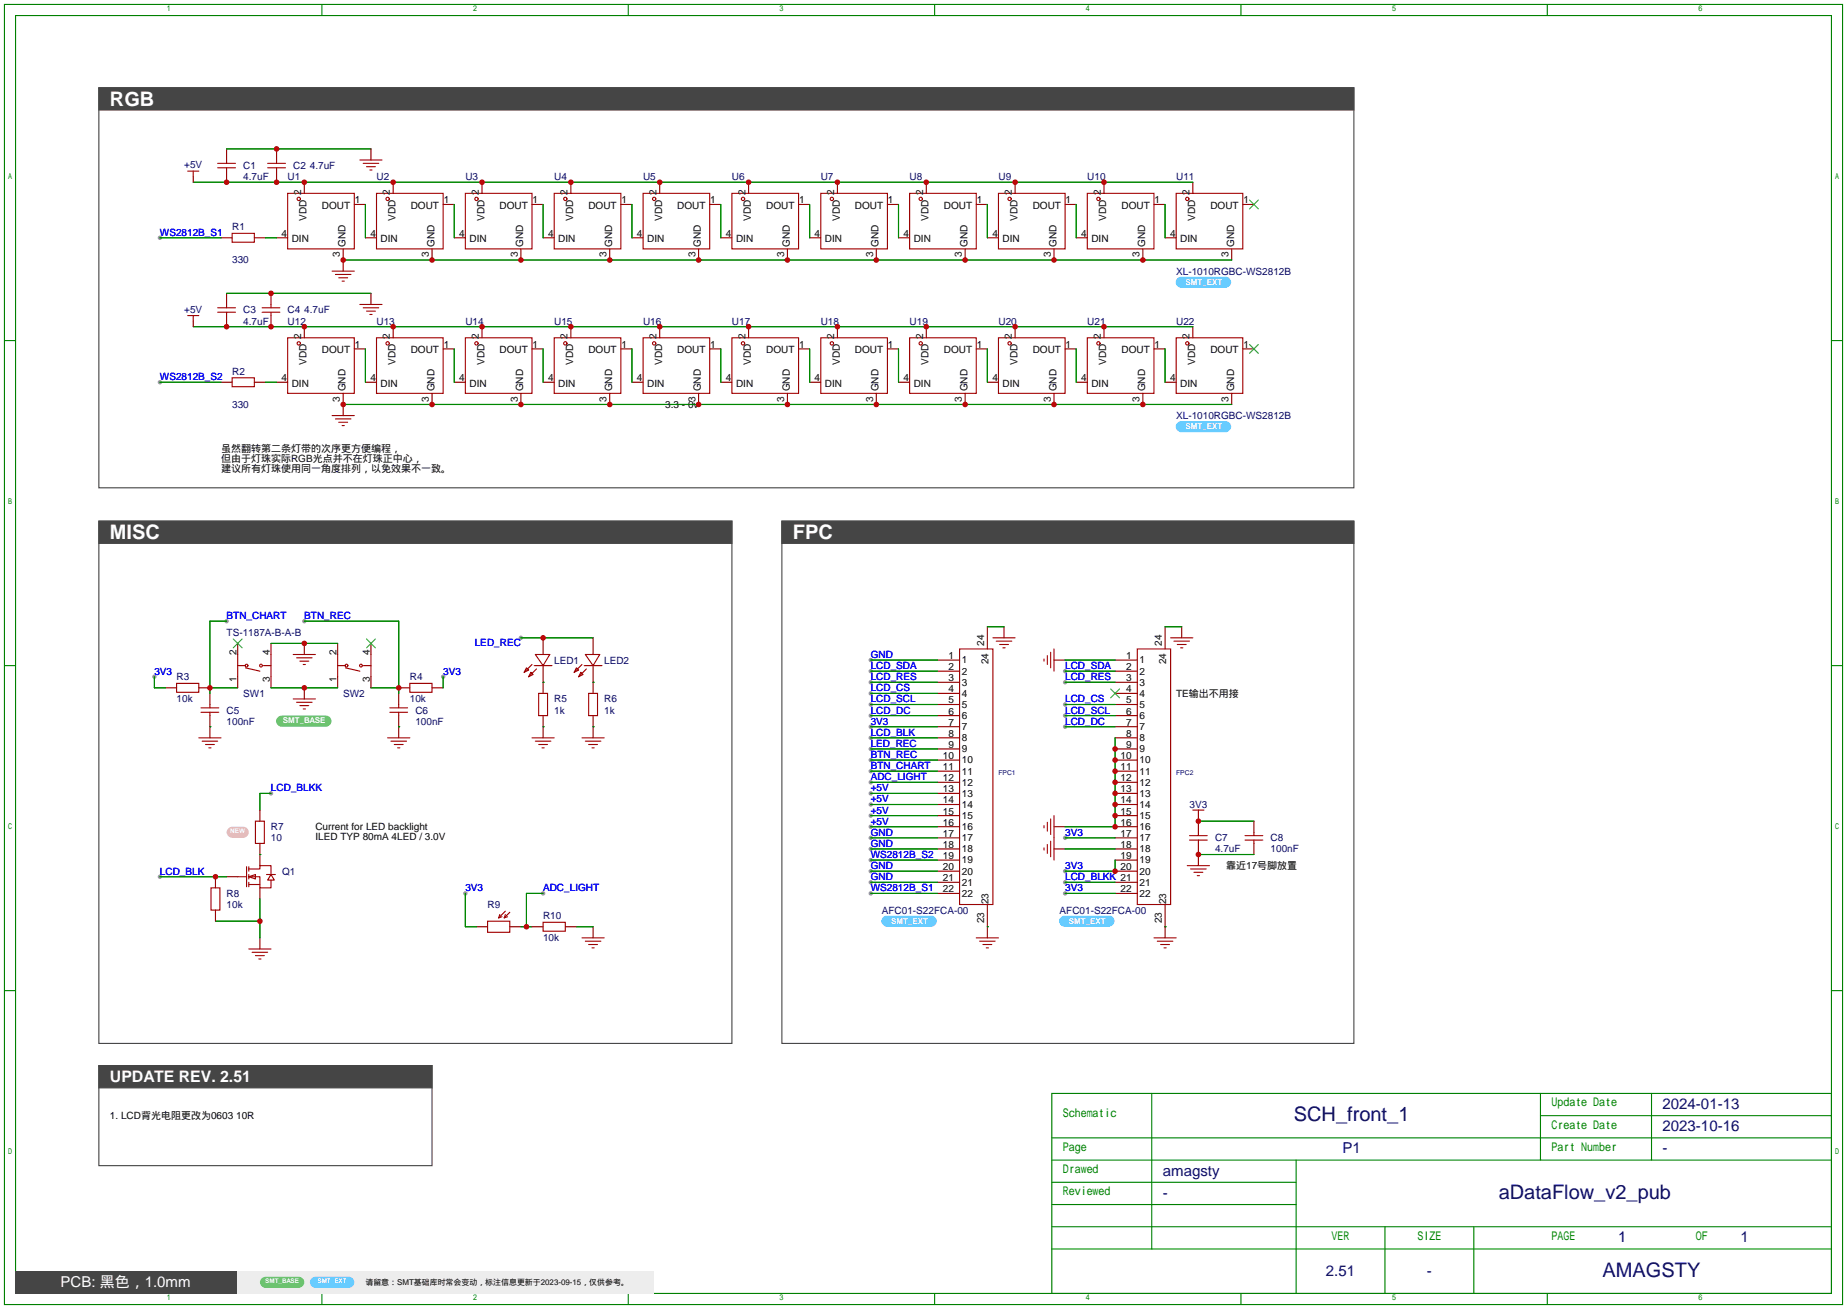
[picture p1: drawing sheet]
<svg xmlns="http://www.w3.org/2000/svg" width="422mm" height="299mm" viewBox="0 0 422 299" stroke-linecap="round" stroke-linejoin="round" font-family="sans-serif">
<g fill="#999">
<circle cx="35.3" cy="154.7" r=".51"/>
<circle cx="51.8" cy="142" r=".51"/>
<circle cx="124.2" cy="204.2" r=".51"/>
<circle cx="106.4" cy="204.2" r=".51"/>
<circle cx="62" cy="181.4" r=".51"/>
<circle cx="36.6" cy="200.4" r=".51"/>
<circle cx="119.1" cy="145.8" r=".51"/>
<circle cx="243.6" cy="153.4" r=".51"/>
<circle cx="243.6" cy="156" r=".51"/>
<circle cx="243.6" cy="161" r=".51"/>
<circle cx="243.6" cy="163.6" r=".51"/>
<circle cx="243.6" cy="166.1" r=".51"/>
<circle cx="243.6" cy="204.2" r=".51"/>
<circle cx="243.6" cy="201.7" r=".51"/>
<circle cx="243.6" cy="199.1" r=".51"/>
<circle cx="243.6" cy="191.5" r=".51"/>
<circle cx="101.3" cy="154.7" r=".51"/>
<circle cx="69.6" cy="142" r=".51"/>
<circle cx="199.1" cy="150.9" r=".51"/>
<circle cx="199.1" cy="156" r=".51"/>
<circle cx="199.1" cy="158.5" r=".51"/>
<circle cx="199.1" cy="161" r=".51"/>
<circle cx="199.1" cy="163.6" r=".51"/>
<circle cx="199.1" cy="166.1" r=".51"/>
<circle cx="199.1" cy="168.7" r=".51"/>
<circle cx="199.1" cy="171.2" r=".51"/>
<circle cx="199.1" cy="173.7" r=".51"/>
<circle cx="199.1" cy="176.3" r=".51"/>
<circle cx="199.1" cy="178.8" r=".51"/>
<circle cx="199.1" cy="181.4" r=".51"/>
<circle cx="199.1" cy="183.9" r=".51"/>
<circle cx="199.1" cy="186.4" r=".51"/>
<circle cx="199.1" cy="189" r=".51"/>
<circle cx="199.1" cy="191.5" r=".51"/>
<circle cx="199.1" cy="194.1" r=".51"/>
<circle cx="199.1" cy="196.6" r=".51"/>
<circle cx="199.1" cy="199.1" r=".51"/>
<circle cx="199.1" cy="201.7" r=".51"/>
<circle cx="199.1" cy="204.2" r=".51"/>
<circle cx="199.1" cy="153.4" r=".51"/>
<circle cx="36.6" cy="54.4" r=".51"/>
<circle cx="36.6" cy="87.4" r=".51"/>
</g>
<g fill="none" stroke="#008000" stroke-width=".25">
<path d="M1 1h420.4v297.2h-420.4zM3.6 3.6h415.2v292.1h-415.2zM73.6 1v2.6M143.7 1v2.6M213.7 1v2.6M283.8 1v2.6M353.9 1v2.6M1 77.9h2.6M418.8 77.9h2.6M1 152.1h2.6M418.8 152.1h2.6M1 226.4h2.6"/>
<path d="M418.8 226.4h2.6M240.5 249.9h178.3v45.8h-178.3zM263.4 249.9v35.6M352.3 249.9v15.3M352.3 255h66.5M377.7 249.9v15.3M240.5 270.3h55.9M240.5 265.2h178.3M240.5 275.3h55.9M240.5 260.1h178.3M296.4 265.2v30.5M73.6 295.7v2.5"/>
<path d="M143.7 295.7v2.5M213.7 295.7v2.5M240.5 285.5h178.3M240.5 280.4h178.3M283.8 295.7v2.5M316.7 280.4v15.3M337.1 280.4v15.3M353.9 295.7v2.5"/>
</g>
<g fill="none" stroke="#a10000" stroke-width=".25">
<path d="M42.9 39.1h2.6M44.2 39.1v1.3M49.8 38.4h4M49.8 37.3h4M51.8 36.6v.7M51.8 38.4v.7M61.2 38.4h4.1M61.2 37.3h4.1M63.2 36.6v.7M63.2 38.4v.7M82.3 36.6h5.1M83.1 37.3h3.5"/>
<path d="M83.8 38.1h2.1M84.6 38.9h.5M65.8 44.2h15.2v12.7h-15.2zM86.1 44.2h15.2v12.7h-15.2zM106.4 44.2h15.3v12.7h-15.3zM126.7 44.2h15.3v12.7h-15.3zM147.1 44.2h15.2v12.7h-15.2zM167.4 44.2h15.2v12.7h-15.2zM187.7 44.2h15.2v12.7h-15.2zM208 44.2h15.3v12.7h-15.3zM228.3 44.2h15.3v12.7h-15.3zM248.7 44.2h15.2v12.7h-15.2z"/>
<path d="M269 44.2h15.2v12.7h-15.2zM42.9 72.1h2.6M44.2 72.1v1.3M49.8 71.4h4M49.8 70.4h4M51.8 69.6v.8M51.8 71.4v.7M59.9 71.4h4.1M59.9 70.4h4.1M62 69.6v.8M62 71.4v.7M65.8 77.2h15.2v12.7h-15.2z"/>
<path d="M75.9 62h5.1M76.7 62.7h3.6M77.5 63.5h2M78.2 64.3h.5M82.3 69.6h5.1M83.1 70.4h3.5M83.8 71.1h2.1M84.6 71.9h.5M86.1 77.2h15.2v12.7h-15.2zM106.4 77.2h15.3v12.7h-15.3zM126.7 77.2h15.3v12.7h-15.3zM147.1 77.2h15.2v12.7h-15.2z"/>
<path d="M167.4 77.2h15.2v12.7h-15.2zM187.7 77.2h15.2v12.7h-15.2zM208 77.2h15.3v12.7h-15.3zM228.3 77.2h15.3v12.7h-15.3zM248.7 77.2h15.2v12.7h-15.2zM269 77.2h15.2v12.7h-15.2zM75.9 95h5.1M76.7 95.8h3.6M77.5 96.5h2M78.2 97.3h.5M40.4 156.2h5.1v2h-5.1zM54.4 149.6v5.1"/>
<path d="M54.4 152.1h1.7M56.1 152.7l3.3 .7M60.2 152.1h1.8M62 149.6v5.1M67.1 149.6h5M67.1 159.8h5M67.8 150.4h3.6M68.6 151.1h2M69.3 151.9h.5M77.2 152.1h1.8M77.2 149.6v5.1M79 152.7l3.3 .7"/>
<path d="M83.1 152.1h1.7M84.8 149.6v5.1M93.7 156.2h5.1v2h-5.1zM219.5 148.3h7.6v58.5h-7.6zM227.1 145.8h5.1M227.8 146.6h3.6M228.6 147.3h2M229.4 148.1h.5M238.8 150.6v.5M239.5 149.9v2M240.3 149.1v3.6M241 148.3v5.1"/>
<path d="M260.1 148.3h7.6v58.5h-7.6zM267.7 145.8h5.1M268.5 146.6h3.5M269.2 147.3h2.1M270 148.1h.5M45.5 168.7h5M46 161.8h4M46 162.8h4M46.2 169.4h3.6M47 170.2h2M47.8 170.9h.5M48 161v.8"/>
<path d="M48 162.8v.8M67.8 160.5h3.6M68.6 161.3h2M69.3 162.1h.5M88.6 168.7h5.1M89.2 161.8h4M89.2 162.8h4M89.4 169.4h3.6M90.2 170.2h2M90.9 170.9h.5M91.2 161v.8M91.2 162.8v.8"/>
<path d="M121.7 168.7h5M122.4 169.4h3.6M123.2 170.2h2M124 170.9h.5M133.1 168.7h5.1M133.9 169.4h3.5M134.6 170.2h2.1M135.4 170.9h.5M56.4 198.1v4.6M56.9 198.6h2.5v-.7h2.6v2M56.9 198.1v1M56.9 199.9v1"/>
<path d="M61 199.9h2M62 199.9l.7 1.3h-1.5zM238.8 188.7v.5M238.8 193.8v.5M239.5 188v2M239.5 193v2.1M240.3 187.2v3.6M240.3 192.3v3.5M241 186.4v10.2M271.5 197.9h5.1M272 192h4.1M272 191h4.1"/>
<path d="M272.3 198.6h3.5M272.8 185.2h2.5M273 199.4h2.1M274.1 185.2v1.2M274.1 190.2v.8M274.1 192v.8M284.7 192h4.1M284.7 191h4.1M286.8 190.2v.8M286.8 192v.8M48.3 202.9h2v5.1h-2zM54.4 200.4h2"/>
<path d="M56.9 200.4l1.5-.5v1zM56.9 200.4h2.5v2.5h2.6v-1.7M56.9 202.2h2.5M56.9 201.7v1M56.9 216.9h5.1M57.7 217.7h3.5M58.4 218.4h2.1M59.2 219.2h.5M111.5 210.6h5.1v2.5h-5.1zM114.3 209l-.3 .8M114.8 209.5l-.8 .3M115.6 208.3l-1.6 1.5"/>
<path d="M115.6 209l-.3 .8M116.1 209.5l-.8 .3M116.6 208.5l-1.3 1.3M124.2 210.8h5.1v2.1h-5.1zM133.1 214.4h5.1M133.9 215.1h3.5M134.6 215.9h2.1M135.4 216.7h.5M223.3 214.4h5M224 215.1h3.6M224.8 215.9h2M225.6 216.7h.5"/>
<path d="M263.9 214.4h5.1M264.7 215.1h3.5M265.4 215.9h2.1M266.2 216.7h.5M273.8 200.2h.5"/>
<circle cx="68.3" cy="45.5" r=".38"/>
<circle cx="88.6" cy="45.5" r=".38"/>
<circle cx="109" cy="45.5" r=".38"/>
<circle cx="129.3" cy="45.5" r=".38"/>
<circle cx="149.6" cy="45.5" r=".38"/>
<circle cx="169.9" cy="45.5" r=".38"/>
<circle cx="190.2" cy="45.5" r=".38"/>
<circle cx="210.6" cy="45.5" r=".38"/>
<circle cx="230.9" cy="45.5" r=".38"/>
<circle cx="251.2" cy="45.5" r=".38"/>
<circle cx="271.5" cy="45.5" r=".38"/>
<circle cx="68.3" cy="78.5" r=".38"/>
<circle cx="88.6" cy="78.5" r=".38"/>
<circle cx="109" cy="78.5" r=".38"/>
<circle cx="129.3" cy="78.5" r=".38"/>
<circle cx="149.6" cy="78.5" r=".38"/>
<circle cx="169.9" cy="78.5" r=".38"/>
<circle cx="190.2" cy="78.5" r=".38"/>
<circle cx="210.6" cy="78.5" r=".38"/>
<circle cx="230.9" cy="78.5" r=".38"/>
<circle cx="251.2" cy="78.5" r=".38"/>
<circle cx="271.5" cy="78.5" r=".38"/>
<circle cx="56.4" cy="152.1" r=".32"/>
<circle cx="59.7" cy="152.1" r=".32"/>
<circle cx="79.2" cy="152.1" r=".32"/>
<circle cx="82.5" cy="152.1" r=".32"/>
</g>
<g fill="none" stroke="#870000" stroke-width=".25">
<path d="M51.8 34v2.6M51.8 39.1v2.6M63.2 34v2.6M63.2 39.1v2.6M84.8 34v2.6M44.2 40.4v1.3M63.2 54.4h2.6M69.6 41.7v2.5M78.5 56.9v5.1M81 46.7h2.6M83.6 54.4h2.5M89.9 41.7v2.5"/>
<path d="M98.8 56.9v2.5M101.3 46.7h2.6M103.9 54.4h2.5M110.2 41.7v2.5M119.1 56.9v2.5M121.7 46.7h2.5M124.2 54.4h2.5M130.6 41.7v2.5M139.4 56.9v2.5M142 46.7h2.5M144.5 54.4h2.6M150.9 41.7v2.5"/>
<path d="M159.8 56.9v2.5M162.3 46.7h2.5M164.8 54.4h2.6M171.2 41.7v2.5M180.1 56.9v2.5M182.6 46.7h2.6M185.2 54.4h2.5M191.5 41.7v2.5M200.4 56.9v2.5M202.9 46.7h2.6M205.5 54.4h2.5M211.8 41.7v2.5"/>
<path d="M220.7 56.9v2.5M223.3 46.7h2.5M225.8 54.4h2.5M232.2 41.7v2.5M241 56.9v2.5M243.6 46.7h2.5M246.1 54.4h2.6M252.5 41.7v2.5M261.4 56.9v2.5M263.9 46.7h2.5M266.4 54.4h2.6M272.8 41.7v2.5"/>
<path d="M281.7 56.9v2.5M284.2 46.7h2.6M44.2 73.4v1.3M51.8 67.1v2.5M51.8 72.1v2.6M62 67.1v2.5M62 72.1v2.6M69.6 74.7v2.5M81 79.8h2.6M84.8 67.1v2.5M89.9 74.7v2.5M101.3 79.8h2.6"/>
<path d="M110.2 74.7v2.5M121.7 79.8h2.5M130.6 74.7v2.5M142 79.8h2.5M150.9 74.7v2.5M162.3 79.8h2.5M171.2 74.7v2.5M182.6 79.8h2.6M191.5 74.7v2.5M202.9 79.8h2.6M211.8 74.7v2.5M223.3 79.8h2.5"/>
<path d="M232.2 74.7v2.5M243.6 79.8h2.5M252.5 74.7v2.5M263.9 79.8h2.5M272.8 74.7v2.5M284.2 79.8h2.6M63.2 87.4h2.6M78.5 89.9v5.1M83.6 87.4h2.5M98.8 89.9v2.6M103.9 87.4h2.5M119.1 89.9v2.6"/>
<path d="M124.2 87.4h2.5M139.4 89.9v2.6M144.5 87.4h2.6M159.8 89.9v2.6M164.8 87.4h2.6M180.1 89.9v2.6M185.2 87.4h2.5M200.4 89.9v2.6M205.5 87.4h2.5M220.7 89.9v2.6M225.8 87.4h2.5M241 89.9v2.6"/>
<path d="M246.1 87.4h2.6M261.4 89.9v2.6M266.4 87.4h2.6M281.7 89.9v2.6M37.8 157.2h2.6M45.5 157.2h2.5M48 158.5v2.5M54.4 147.1v2.5M54.4 154.7v2.5M62 147.1v2.5M62 154.7v2.5M69.6 147.1v2.5"/>
<path d="M69.6 157.2v2.6M77.2 147.1v2.5M77.2 154.7v2.5M84.8 147.1v2.5M84.8 154.7v2.5M91.2 157.2h2.5M91.2 158.5v2.5M98.8 157.2h2.5M214.4 150.9h5.1M214.4 153.4h5.1M214.4 156h5.1M214.4 158.5h5.1"/>
<path d="M225.8 143.3v5M229.6 143.3v2.5M241 150.9h2.6M255 150.9h5.1M255 153.4h5.1M255 156h5.1M255 158.5h5.1M266.4 143.3v5M270.3 143.3v2.5M48 163.6v5.1M91.2 163.6v5.1M124.2 166.1v2.6"/>
<path d="M135.6 166.1v2.6M214.4 161h5.1M214.4 163.6h5.1M214.4 166.1h5.1M214.4 168.7h5.1M214.4 171.2h5.1M214.4 173.7h5.1M214.4 176.3h5.1M214.4 178.8h5.1M255 161h5.1M255 163.6h5.1M255 166.1h5.1"/>
<path d="M255 168.7h5.1M255 171.2h5.1M255 173.7h5.1M255 176.3h5.1M255 178.8h5.1M59.4 195.3v2.6M214.4 181.4h5.1M214.4 183.9h5.1M214.4 186.4h5.1M214.4 189h5.1M214.4 191.5h5.1M214.4 194.1h5.1"/>
<path d="M214.4 196.6h5.1M214.4 199.1h5.1M241 189h2.6M241 194.1h2.6M255 181.4h5.1M255 183.9h5.1M255 186.4h5.1M255 189h5.1M255 191.5h5.1M255 194.1h5.1M255 196.6h5.1M255 199.1h5.1"/>
<path d="M274.1 186.4v3.8M274.1 192.8v5.1M286.8 187.7v2.5M286.8 192.8v2.5M49.3 200.4v2.5M49.3 208v2.6M51.8 200.4h2.6M59.4 202.9v2.6M59.4 214.4v2.5M109 211.8h2.5M116.6 211.8h2.5M121.7 211.8h2.5"/>
<path d="M129.3 211.8h2.5M135.6 211.8v2.6M214.4 201.7h5.1M214.4 204.2h5.1M225.8 206.8v7.6M255 201.7h5.1M255 204.2h5.1M266.4 206.8v7.6"/>
</g>
<g fill="none" stroke="#008700" stroke-width=".25">
<path d="M51.8 34h33M44.2 41.7h228.6M78.5 59.4h203.2M83.6 46.7v7.7M103.9 46.7v7.7M124.2 46.7v7.7M144.5 46.7v7.7M164.8 46.7v7.7M185.2 46.7v7.7M205.5 46.7v7.7M225.8 46.7v7.7M246.1 46.7v7.7"/>
<path d="M266.4 46.7v7.7M44.2 74.7h228.6M51.8 67.1h33M83.6 79.8v7.6M103.9 79.8v7.6M124.2 79.8v7.6M144.5 79.8v7.6M164.8 79.8v7.6M185.2 79.8v7.6M205.5 79.8v7.6M225.8 79.8v7.6M246.1 79.8v7.6"/>
<path d="M266.4 79.8v7.6M78.5 92.5h203.2M35.3 154.7v2.5h2.5M48 157.2h6.4M51.8 142h-3.8v16.5M62 157.2h15.2M62 147.1h15.2M69.6 142h21.6v16.5M84.8 157.2h6.4M101.3 154.7v2.5M119.1 145.8h16.5M199.1 150.9h15.3"/>
<path d="M199.1 153.4h15.3M199.1 156h15.3M199.1 158.5h15.3M225.8 143.3h3.8M243.6 150.9h11.4M243.6 153.4h11.4M243.6 156h11.4M266.4 143.3h3.9M48 166.1h.1M91.2 166.1h.1M199.1 161h15.3M199.1 163.6h15.3"/>
<path d="M199.1 166.1h15.3M199.1 168.7h15.3M199.1 171.2h15.3M199.1 173.7h15.3M199.1 176.3h15.3M199.1 178.8h15.3M243.6 161h11.4M243.6 163.6h11.4M243.6 166.1h11.4M255 168.7v20.3h-11.4M62 181.4h-2.6v3.8M199.1 181.4h15.3"/>
<path d="M199.1 199.1h15.3M199.1 194.1h15.3M199.1 191.5h15.3M199.1 189h15.3M199.1 183.9h15.3M199.1 186.4h15.3M199.1 196.6h15.3M243.6 194.1h11.4M243.6 191.5h11.4M255 196.6v2.5h-11.4M274.1 187.7h12.7M274.1 195.3h12.7"/>
<path d="M36.6 200.4h15.2M49.3 210.6h10.1M59.4 205.5v8.9M106.4 204.2v7.6h2.6M119.1 211.8h2.6M124.2 204.2h-3.8v7.6M131.8 211.8h3.8M199.1 204.2h15.3M199.1 201.7h15.3M225.8 211.8h.1M243.6 204.2h11.4M243.6 201.7h11.4"/>
<path d="M266.4 211.8h.1"/>
</g>
<path d="M285.8 45.7l2 2.1M287.8 45.7l-2 2.1M285.8 78.7l2 2.1M287.8 78.7l-2 2.1M53.3 146l2.1 2.1M55.4 146l-2.1 2.1M83.8 146l2.1 2.1M85.9 146l-2.1 2.1M254 157.5l2 2M256 157.5l-2 2" fill="none" stroke="#3c3" stroke-width=".25"/>
<path d="M22.6 20.1h287v91.4h-287z" fill="none" stroke="#454545" stroke-width=".25"/>
<path d="M22.6 20.1h287v5h-287z" fill="#454545" stroke="#454545" stroke-width=".25"/>
<g fill="#6cf">
<path d="M269.1 63.8l1-.6h10.2a1.27 1.27 0 0 1 1.3 1.3 1.27 1.27 0 0 1-1.3 1.3h-10.2a1.27 1.27 0 0 1-1-2z"/>
<path d="M269.1 96.8l1-.5h10.2a1.27 1.27 0 0 1 1.3 1.2 1.27 1.27 0 0 1-1.3 1.3h-10.2a1.27 1.27 0 0 1-1-2z"/>
</g>
<path d="M63.4 164.1l1-.5h10.1a1.27 1.27 0 0 1 1.3 1.2 1.27 1.27 0 0 1-1.3 1.3h-10.1a1.27 1.27 0 0 1-1-2z" fill="#6c6"/>
<g fill="#6cf">
<path d="M201.8 209.8l1-.5h10.2a1.27 1.27 0 0 1 1.2 1.3 1.27 1.27 0 0 1-1.2 1.2h-10.2a1.27 1.27 0 0 1-1-2z"/>
<path d="M242.5 209.8l1-.5h10.1a1.27 1.27 0 0 1 1.3 1.3 1.27 1.27 0 0 1-1.3 1.2h-10.1a1.27 1.27 0 0 1-1-2z"/>
</g>
<g fill="none" stroke="#a10000" stroke-width=".25">
<path d="M53.1 53.3h5.1v2.1h-5.1zM53.1 86.4h5.1v2h-5.1zM120.4 152.7l.5 .5-1 .5zM121.4 153.7l.5 .5-1 .5zM121.7 151.9l-1.8 1.8M122.2 152.1h4M122.4 149.6h3.3l-1.5 2.5zM122.7 152.9l-1.8 1.8M123.2 158.5h2v5.1h-2zM131.8 152.7l.5 .5-1 .5zM132.8 153.7l.5 .5-1 .5zM133.1 151.9l-1.8 1.8"/>
<path d="M133.6 152.1h4.1M133.9 149.6h3.3l-1.6 2.5zM134.1 152.9l-1.8 1.8M134.6 158.5h2.1v5.1h-2.1z"/>
</g>
<path d="M50.5 54.4h2.6M58.2 54.4h2.5M50.5 87.4h2.6M58.2 87.4h2.5M124.2 145.8v3.8M124.2 152.1v6.4M135.6 145.8v3.8M135.6 152.1v6.4M124.2 163.6v2.5M135.6 163.6v2.5" fill="none" stroke="#870000" stroke-width=".25"/>
<path d="M36.6 54.4h13.9M60.7 54.4h2.5M36.6 87.4h13.9M60.7 87.4h2.5M124.2 156h.1M135.6 156h.1M124.2 166.1h.1M135.6 166.1h.1" fill="none" stroke="#008700" stroke-width=".25"/>
<path d="M22.6 119.1h144.8v119.4h-144.8zM178.8 119.1h130.8v119.4h-130.8z" fill="none" stroke="#454545" stroke-width=".25"/>
<g fill="#454545" stroke="#454545" stroke-width=".25">
<path d="M22.6 119.1h144.8v5.1h-144.8z"/>
<path d="M178.8 119.1h130.8v5.1h-130.8z"/>
</g>
<path d="M3.6 290.6h50.8v5.1h-50.8z" fill="#454545"/>
<path d="M54.4 290.6h95.2v5.1h-95.2z" fill="#ededed"/>
<path d="M59.7 292.4l1-.6h7.6a1.27 1.27 0 0 1 1.3 1.3 1.27 1.27 0 0 1-1.3 1.3h-7.6a1.27 1.27 0 0 1-1-2z" fill="#6c6"/>
<path d="M71.1 292.4l1-.6h7.7a1.27 1.27 0 0 1 1.2 1.3 1.27 1.27 0 0 1-1.2 1.3h-7.7a1.27 1.27 0 0 1-1-2z" fill="#6cf"/>
<path d="M58.4 187.7h2.1v5.1h-2.1z" fill="none" stroke="#a10000" stroke-width=".25"/>
<path d="M59.4 185.2v2.5M59.4 192.8v2.5" fill="none" stroke="#870000" stroke-width=".25"/>
<path d="M59.4 195.3h.1" fill="none" stroke="#008700" stroke-width=".25"/>
<path d="M52.1 189.5l1-.5h2.5a1.27 1.27 0 0 1 1.3 1.2 1.27 1.27 0 0 1-1.3 1.3h-2.5a1.27 1.27 0 0 1-1-2z" fill="#f6f"/>
<path d="M22.6 243.6h76.2v22.8h-76.2z" fill="none" stroke="#454545" stroke-width=".25"/>
<path d="M22.6 243.6h76.2v5.1h-76.2z" fill="#454545" stroke="#454545" stroke-width=".25"/>
<g fill="#c00">
<circle cx="89.9" cy="41.7" r=".63"/>
<circle cx="110.2" cy="41.7" r=".63"/>
<circle cx="130.6" cy="41.7" r=".63"/>
<circle cx="150.9" cy="41.7" r=".63"/>
<circle cx="171.2" cy="41.7" r=".63"/>
<circle cx="191.5" cy="41.7" r=".63"/>
<circle cx="211.8" cy="41.7" r=".63"/>
<circle cx="232.2" cy="41.7" r=".63"/>
<circle cx="252.5" cy="41.7" r=".63"/>
<circle cx="51.8" cy="41.7" r=".63"/>
<circle cx="63.2" cy="41.7" r=".63"/>
<circle cx="69.6" cy="41.7" r=".63"/>
<circle cx="89.9" cy="74.7" r=".63"/>
<circle cx="110.2" cy="74.7" r=".63"/>
<circle cx="130.6" cy="74.7" r=".63"/>
<circle cx="150.9" cy="74.7" r=".63"/>
<circle cx="171.2" cy="74.7" r=".63"/>
<circle cx="191.5" cy="74.7" r=".63"/>
<circle cx="211.8" cy="74.7" r=".63"/>
<circle cx="232.2" cy="74.7" r=".63"/>
<circle cx="252.5" cy="74.7" r=".63"/>
<circle cx="51.8" cy="74.7" r=".63"/>
<circle cx="62" cy="74.7" r=".63"/>
<circle cx="69.6" cy="74.7" r=".63"/>
<circle cx="98.8" cy="92.5" r=".63"/>
<circle cx="78.5" cy="92.5" r=".63"/>
<circle cx="119.1" cy="92.5" r=".63"/>
<circle cx="139.4" cy="92.5" r=".63"/>
<circle cx="159.8" cy="92.5" r=".63"/>
<circle cx="180.1" cy="92.5" r=".63"/>
<circle cx="200.4" cy="92.5" r=".63"/>
<circle cx="220.7" cy="92.5" r=".63"/>
<circle cx="241" cy="92.5" r=".63"/>
<circle cx="261.4" cy="92.5" r=".63"/>
<circle cx="98.8" cy="59.4" r=".63"/>
<circle cx="78.5" cy="59.4" r=".63"/>
<circle cx="119.1" cy="59.4" r=".63"/>
<circle cx="139.4" cy="59.4" r=".63"/>
<circle cx="159.8" cy="59.4" r=".63"/>
<circle cx="180.1" cy="59.4" r=".63"/>
<circle cx="200.4" cy="59.4" r=".63"/>
<circle cx="220.7" cy="59.4" r=".63"/>
<circle cx="241" cy="59.4" r=".63"/>
<circle cx="261.4" cy="59.4" r=".63"/>
<circle cx="48" cy="157.2" r=".63"/>
<circle cx="120.4" cy="211.8" r=".63"/>
<circle cx="59.4" cy="210.6" r=".63"/>
<circle cx="49.3" cy="200.4" r=".63"/>
<circle cx="274.1" cy="187.7" r=".63"/>
<circle cx="274.1" cy="195.3" r=".63"/>
<circle cx="124.2" cy="145.8" r=".63"/>
<circle cx="255" cy="199.1" r=".63"/>
<circle cx="255" cy="171.2" r=".63"/>
<circle cx="255" cy="173.7" r=".63"/>
<circle cx="255" cy="176.3" r=".63"/>
<circle cx="255" cy="178.8" r=".63"/>
<circle cx="255" cy="181.4" r=".63"/>
<circle cx="255" cy="183.9" r=".63"/>
<circle cx="255" cy="186.4" r=".63"/>
<circle cx="255" cy="189" r=".63"/>
<circle cx="91.2" cy="157.2" r=".63"/>
<circle cx="69.6" cy="147.1" r=".63"/>
<circle cx="69.6" cy="157.2" r=".63"/>
<circle cx="63.2" cy="34" r=".63"/>
<circle cx="62" cy="67.1" r=".63"/>
</g>
<g font-size="4.6" fill="#fff">
<text x="25.1" y="24.2">RGB</text>
<text x="25.1" y="123.2">MISC</text>
<text x="181.4" y="123.2">FPC</text>
</g>
<g font-size="4.6" fill="#000080">
<text x="295.9" y="256.3">SCH_front_1</text>
<text x="342.8" y="274.1">aDataFlow_v2_pub</text>
<text x="366.5" y="291.9">AMAGSTY</text>
</g>
<text font-size="3.6" fill="#fff" x="25.1" y="247.4">UPDATE REV. 2.51</text>
<g font-size="3.4" fill="#000080">
<text x="380.2" y="253.5">2024-01-13</text>
<text x="307" y="263.6">P1</text>
<text x="380.2" y="258.6">2023-10-16</text>
<text x="380.2" y="263.6">-</text>
<text x="265.9" y="268.7">amagsty</text>
<text x="265.9" y="273.8">-</text>
<text x="370.1" y="284">1</text>
<text x="398" y="284">1</text>
<text x="303.2" y="291.6">2.51</text>
<text x="326.3" y="291.6">-</text>
</g>
<text font-size="3.4" fill="#fff" x="13.8" y="294.2">PCB: 黑色，1.0mm</text>
<g font-size="2.7" fill="#008000">
<text x="243.1" y="255.4">Schematic</text>
<text x="354.8" y="258">Create Date</text>
<text x="354.8" y="252.9">Update Date</text>
<text x="243.1" y="263">Page</text>
<text x="354.8" y="263">Part Number</text>
<text x="243.1" y="268.1">Drawed</text>
<text x="243.1" y="273.2">Reviewed</text>
<text x="304.5" y="283.4">VER</text>
<text x="324.2" y="283.4">SIZE</text>
<text x="354.8" y="283.4">PAGE</text>
<text x="387.9" y="283.4">OF</text>
</g>
<g font-size="2.3" fill="#000080">
<text x="42.1" y="38.5">+5V</text>
<text x="55.6" y="38.6">C1</text>
<text x="55.6" y="41.2">4.7uF</text>
<text x="65.8" y="41.2">U1</text>
<text x="67.1" y="38.6">C2</text>
<text x="70.9" y="38.6">4.7uF</text>
<text x="86.1" y="41.2">U2</text>
<text x="106.4" y="41.2">U3</text>
<text x="126.7" y="41.2">U4</text>
<text x="147.1" y="41.2">U5</text>
<text x="167.4" y="41.2">U6</text>
<text x="187.7" y="41.2">U7</text>
<text x="208" y="41.2">U8</text>
<text x="228.3" y="41.2">U9</text>
<text x="248.7" y="41.2">U10</text>
<text x="269" y="41.2">U11</text>
<text x="53.1" y="52.6">R1</text>
<text x="53.1" y="60.2">330</text>
<text x="269" y="62.8">XL-1010RGBC-WS2812B</text>
<text x="42.1" y="71.5">+5V</text>
<text x="55.6" y="71.7">C3</text>
<text x="65.8" y="71.7">C4</text>
<text x="69.6" y="71.7">4.7uF</text>
<text x="55.6" y="74.2">4.7uF</text>
<text x="65.8" y="74.2">U12</text>
<text x="86.1" y="74.2">U13</text>
<text x="106.4" y="74.2">U14</text>
<text x="126.7" y="74.2">U15</text>
<text x="147.1" y="74.2">U16</text>
<text x="167.4" y="74.2">U17</text>
<text x="187.7" y="74.2">U18</text>
<text x="208" y="74.2">U19</text>
<text x="228.3" y="74.2">U20</text>
<text x="248.7" y="74.2">U21</text>
<text x="269" y="74.2">U22</text>
<text x="53.1" y="85.6">R2</text>
<text x="53.1" y="93.2">330</text>
<text x="269" y="95.8">XL-1010RGBC-WS2812B</text>
<text x="51.8" y="145.3">TS-1187A-B-A-B</text>
<text x="40.4" y="155.5">R3</text>
<text x="93.7" y="155.5">R4</text>
<text x="126.7" y="151.7">LED1</text>
<text x="138.2" y="151.7">LED2</text>
<text x="40.4" y="160.6">10k</text>
<text x="55.6" y="159.3">SW1</text>
<text x="78.5" y="159.3">SW2</text>
<text x="93.7" y="160.6">10k</text>
<text x="126.7" y="160.6">R5</text>
<text x="138.2" y="160.6">R6</text>
<text x="51.8" y="163.1">C5</text>
<text x="51.8" y="165.6">100nF</text>
<text x="95" y="163.1">C6</text>
<text x="95" y="165.6">100nF</text>
<text x="126.7" y="163.1">1k</text>
<text x="138.2" y="163.1">1k</text>
<text x="272" y="184.7">3V3</text>
<text x="62" y="189.8">R7</text>
<text x="62" y="192.3">10</text>
<text x="277.9" y="192.3">C7</text>
<text x="277.9" y="194.8">4.7uF</text>
<text x="290.6" y="192.3">C8</text>
<text x="290.6" y="194.8">100nF</text>
<text x="64.5" y="199.9">Q1</text>
<text x="51.8" y="205">R8</text>
<text x="51.8" y="207.5">10k</text>
<text x="111.5" y="207.5">R9</text>
<text x="201.7" y="208.8">AFC01-S22FCA-00</text>
<text x="242.3" y="208.8">AFC01-S22FCA-00</text>
<text x="124.2" y="210.1">R10</text>
<text x="124.2" y="215.2">10k</text>
</g>
<g font-size="2.3">
<text x="68.9" y="44.6" transform="rotate(-90 68.9 44.6)">2</text>
<text x="73.6" y="47.8">DOUT</text>
<text x="81.2" y="46.5">1</text>
<text x="89.2" y="44.6" transform="rotate(-90 89.2 44.6)">2</text>
<text x="93.9" y="47.8">DOUT</text>
<text x="101.5" y="46.5">1</text>
<text x="109.5" y="44.6" transform="rotate(-90 109.5 44.6)">2</text>
<text x="114.2" y="47.8">DOUT</text>
<text x="121.8" y="46.5">1</text>
<text x="129.8" y="44.6" transform="rotate(-90 129.8 44.6)">2</text>
<text x="134.6" y="47.8">DOUT</text>
<text x="142.1" y="46.5">1</text>
<text x="150.1" y="44.6" transform="rotate(-90 150.1 44.6)">2</text>
<text x="154.9" y="47.8">DOUT</text>
<text x="162.4" y="46.5">1</text>
<text x="170.5" y="44.6" transform="rotate(-90 170.5 44.6)">2</text>
<text x="175.2" y="47.8">DOUT</text>
<text x="182.8" y="46.5">1</text>
<text x="190.8" y="44.6" transform="rotate(-90 190.8 44.6)">2</text>
<text x="195.5" y="47.8">DOUT</text>
<text x="203.1" y="46.5">1</text>
<text x="211.1" y="44.6" transform="rotate(-90 211.1 44.6)">2</text>
<text x="215.8" y="47.8">DOUT</text>
<text x="223.4" y="46.5">1</text>
<text x="231.4" y="44.6" transform="rotate(-90 231.4 44.6)">2</text>
<text x="236.2" y="47.8">DOUT</text>
<text x="243.7" y="46.5">1</text>
<text x="251.7" y="44.6" transform="rotate(-90 251.7 44.6)">2</text>
<text x="256.5" y="47.8">DOUT</text>
<text x="264" y="46.5">1</text>
<text x="272.1" y="44.6" transform="rotate(-90 272.1 44.6)">2</text>
<text x="276.8" y="47.8">DOUT</text>
<text x="284.4" y="46.5">1</text>
<text x="70.1" y="50.5" transform="rotate(-90 70.1 50.5)">VDD</text>
<text x="90.5" y="50.5" transform="rotate(-90 90.5 50.5)">VDD</text>
<text x="110.8" y="50.5" transform="rotate(-90 110.8 50.5)">VDD</text>
<text x="131.1" y="50.5" transform="rotate(-90 131.1 50.5)">VDD</text>
<text x="151.4" y="50.5" transform="rotate(-90 151.4 50.5)">VDD</text>
<text x="171.7" y="50.5" transform="rotate(-90 171.7 50.5)">VDD</text>
<text x="192.1" y="50.5" transform="rotate(-90 192.1 50.5)">VDD</text>
<text x="212.4" y="50.5" transform="rotate(-90 212.4 50.5)">VDD</text>
<text x="232.7" y="50.5" transform="rotate(-90 232.7 50.5)">VDD</text>
<text x="253" y="50.5" transform="rotate(-90 253 50.5)">VDD</text>
<text x="273.3" y="50.5" transform="rotate(-90 273.3 50.5)">VDD</text>
<text x="64.4" y="54.1">4</text>
<text x="66.7" y="55.4">DIN</text>
<text x="77.8" y="58.8" transform="rotate(-90 77.8 58.8)">3</text>
<text x="79" y="56.4" transform="rotate(-90 79 56.4)">GND</text>
<text x="84.7" y="54.1">4</text>
<text x="87" y="55.4">DIN</text>
<text x="98.1" y="58.8" transform="rotate(-90 98.1 58.8)">3</text>
<text x="99.3" y="56.4" transform="rotate(-90 99.3 56.4)">GND</text>
<text x="105" y="54.1">4</text>
<text x="107.4" y="55.4">DIN</text>
<text x="118.4" y="58.8" transform="rotate(-90 118.4 58.8)">3</text>
<text x="119.7" y="56.4" transform="rotate(-90 119.7 56.4)">GND</text>
<text x="125.3" y="54.1">4</text>
<text x="127.7" y="55.4">DIN</text>
<text x="138.7" y="58.8" transform="rotate(-90 138.7 58.8)">3</text>
<text x="140" y="56.4" transform="rotate(-90 140 56.4)">GND</text>
<text x="145.7" y="54.1">4</text>
<text x="148" y="55.4">DIN</text>
<text x="159" y="58.8" transform="rotate(-90 159 58.8)">3</text>
<text x="160.3" y="56.4" transform="rotate(-90 160.3 56.4)">GND</text>
<text x="166" y="54.1">4</text>
<text x="168.3" y="55.4">DIN</text>
<text x="179.4" y="58.8" transform="rotate(-90 179.4 58.8)">3</text>
<text x="180.6" y="56.4" transform="rotate(-90 180.6 56.4)">GND</text>
<text x="186.3" y="54.1">4</text>
<text x="188.6" y="55.4">DIN</text>
<text x="199.7" y="58.8" transform="rotate(-90 199.7 58.8)">3</text>
<text x="200.9" y="56.4" transform="rotate(-90 200.9 56.4)">GND</text>
<text x="206.6" y="54.1">4</text>
<text x="209" y="55.4">DIN</text>
<text x="220" y="58.8" transform="rotate(-90 220 58.8)">3</text>
<text x="221.3" y="56.4" transform="rotate(-90 221.3 56.4)">GND</text>
<text x="226.9" y="54.1">4</text>
<text x="229.3" y="55.4">DIN</text>
<text x="240.3" y="58.8" transform="rotate(-90 240.3 58.8)">3</text>
<text x="241.6" y="56.4" transform="rotate(-90 241.6 56.4)">GND</text>
<text x="247.3" y="54.1">4</text>
<text x="249.6" y="55.4">DIN</text>
<text x="260.6" y="58.8" transform="rotate(-90 260.6 58.8)">3</text>
<text x="261.9" y="56.4" transform="rotate(-90 261.9 56.4)">GND</text>
<text x="267.6" y="54.1">4</text>
<text x="269.9" y="55.4">DIN</text>
<text x="281" y="58.8" transform="rotate(-90 281 58.8)">3</text>
<text x="282.2" y="56.4" transform="rotate(-90 282.2 56.4)">GND</text>
<text x="68.9" y="77.6" transform="rotate(-90 68.9 77.6)">2</text>
<text x="89.2" y="77.6" transform="rotate(-90 89.2 77.6)">2</text>
<text x="109.5" y="77.6" transform="rotate(-90 109.5 77.6)">2</text>
<text x="129.8" y="77.6" transform="rotate(-90 129.8 77.6)">2</text>
<text x="150.1" y="77.6" transform="rotate(-90 150.1 77.6)">2</text>
<text x="170.5" y="77.6" transform="rotate(-90 170.5 77.6)">2</text>
<text x="190.8" y="77.6" transform="rotate(-90 190.8 77.6)">2</text>
<text x="211.1" y="77.6" transform="rotate(-90 211.1 77.6)">2</text>
<text x="231.4" y="77.6" transform="rotate(-90 231.4 77.6)">2</text>
<text x="251.7" y="77.6" transform="rotate(-90 251.7 77.6)">2</text>
<text x="272.1" y="77.6" transform="rotate(-90 272.1 77.6)">2</text>
<text x="70.1" y="83.5" transform="rotate(-90 70.1 83.5)">VDD</text>
<text x="73.6" y="80.8">DOUT</text>
<text x="81.2" y="79.5">1</text>
<text x="90.5" y="83.5" transform="rotate(-90 90.5 83.5)">VDD</text>
<text x="93.9" y="80.8">DOUT</text>
<text x="101.5" y="79.5">1</text>
<text x="110.8" y="83.5" transform="rotate(-90 110.8 83.5)">VDD</text>
<text x="114.2" y="80.8">DOUT</text>
<text x="121.8" y="79.5">1</text>
<text x="131.1" y="83.5" transform="rotate(-90 131.1 83.5)">VDD</text>
<text x="134.6" y="80.8">DOUT</text>
<text x="142.1" y="79.5">1</text>
<text x="151.4" y="83.5" transform="rotate(-90 151.4 83.5)">VDD</text>
<text x="154.9" y="80.8">DOUT</text>
<text x="162.4" y="79.5">1</text>
<text x="171.7" y="83.5" transform="rotate(-90 171.7 83.5)">VDD</text>
<text x="175.2" y="80.8">DOUT</text>
<text x="182.8" y="79.5">1</text>
<text x="192.1" y="83.5" transform="rotate(-90 192.1 83.5)">VDD</text>
<text x="195.5" y="80.8">DOUT</text>
<text x="203.1" y="79.5">1</text>
<text x="212.4" y="83.5" transform="rotate(-90 212.4 83.5)">VDD</text>
<text x="215.8" y="80.8">DOUT</text>
<text x="223.4" y="79.5">1</text>
<text x="232.7" y="83.5" transform="rotate(-90 232.7 83.5)">VDD</text>
<text x="236.2" y="80.8">DOUT</text>
<text x="243.7" y="79.5">1</text>
<text x="253" y="83.5" transform="rotate(-90 253 83.5)">VDD</text>
<text x="256.5" y="80.8">DOUT</text>
<text x="264" y="79.5">1</text>
<text x="273.3" y="83.5" transform="rotate(-90 273.3 83.5)">VDD</text>
<text x="276.8" y="80.8">DOUT</text>
<text x="284.4" y="79.5">1</text>
<text x="64.4" y="87.1">4</text>
<text x="66.7" y="88.4">DIN</text>
<text x="79" y="89.5" transform="rotate(-90 79 89.5)">GND</text>
<text x="84.7" y="87.1">4</text>
<text x="87" y="88.4">DIN</text>
<text x="99.3" y="89.5" transform="rotate(-90 99.3 89.5)">GND</text>
<text x="105" y="87.1">4</text>
<text x="107.4" y="88.4">DIN</text>
<text x="119.7" y="89.5" transform="rotate(-90 119.7 89.5)">GND</text>
<text x="125.3" y="87.1">4</text>
<text x="127.7" y="88.4">DIN</text>
<text x="140" y="89.5" transform="rotate(-90 140 89.5)">GND</text>
<text x="145.7" y="87.1">4</text>
<text x="148" y="88.4">DIN</text>
<text x="160.3" y="89.5" transform="rotate(-90 160.3 89.5)">GND</text>
<text x="166" y="87.1">4</text>
<text x="168.3" y="88.4">DIN</text>
<text x="180.6" y="89.5" transform="rotate(-90 180.6 89.5)">GND</text>
<text x="186.3" y="87.1">4</text>
<text x="188.6" y="88.4">DIN</text>
<text x="200.9" y="89.5" transform="rotate(-90 200.9 89.5)">GND</text>
<text x="206.6" y="87.1">4</text>
<text x="209" y="88.4">DIN</text>
<text x="221.3" y="89.5" transform="rotate(-90 221.3 89.5)">GND</text>
<text x="226.9" y="87.1">4</text>
<text x="229.3" y="88.4">DIN</text>
<text x="241.6" y="89.5" transform="rotate(-90 241.6 89.5)">GND</text>
<text x="247.3" y="87.1">4</text>
<text x="249.6" y="88.4">DIN</text>
<text x="261.9" y="89.5" transform="rotate(-90 261.9 89.5)">GND</text>
<text x="267.6" y="87.1">4</text>
<text x="269.9" y="88.4">DIN</text>
<text x="282.2" y="89.5" transform="rotate(-90 282.2 89.5)">GND</text>
<text x="77.8" y="91.8" transform="rotate(-90 77.8 91.8)">3</text>
<text x="98.1" y="91.8" transform="rotate(-90 98.1 91.8)">3</text>
<text x="118.4" y="91.8" transform="rotate(-90 118.4 91.8)">3</text>
<text x="138.7" y="91.8" transform="rotate(-90 138.7 91.8)">3</text>
<text x="152.1" y="93.2">3.3 - 0v</text>
<text x="159" y="91.8" transform="rotate(-90 159 91.8)">3</text>
<text x="179.4" y="91.8" transform="rotate(-90 179.4 91.8)">3</text>
<text x="199.7" y="91.8" transform="rotate(-90 199.7 91.8)">3</text>
<text x="220" y="91.8" transform="rotate(-90 220 91.8)">3</text>
<text x="240.3" y="91.8" transform="rotate(-90 240.3 91.8)">3</text>
<text x="260.6" y="91.8" transform="rotate(-90 260.6 91.8)">3</text>
<text x="281" y="91.8" transform="rotate(-90 281 91.8)">3</text>
<text x="50.5" y="103.4">虽然翻转第二条灯带的次序更方便编程，</text>
<text x="50.5" y="105.7">但由于灯珠实际RGB光点并不在灯珠正中心，</text>
<text x="50.5" y="108">建议所有灯珠使用同一角度排列，以免效果不一致。</text>
<text x="54.1" y="149.6" transform="rotate(-90 54.1 149.6)">2</text>
<text x="61.7" y="149.6" transform="rotate(-90 61.7 149.6)">4</text>
<text x="77" y="149.6" transform="rotate(-90 77 149.6)">2</text>
<text x="84.6" y="149.6" transform="rotate(-90 84.6 149.6)">4</text>
<text x="225.1" y="147.6" transform="rotate(-90 225.1 147.6)">24</text>
<text x="265.7" y="147.6" transform="rotate(-90 265.7 147.6)">24</text>
<text x="54.1" y="156" transform="rotate(-90 54.1 156)">1</text>
<text x="61.7" y="156" transform="rotate(-90 61.7 156)">3</text>
<text x="77" y="156" transform="rotate(-90 77 156)">1</text>
<text x="84.6" y="156" transform="rotate(-90 84.6 156)">3</text>
<text x="216.9" y="150.6">1</text>
<text x="216.9" y="153.2">2</text>
<text x="216.9" y="155.7">3</text>
<text x="220" y="151.6">1</text>
<text x="220" y="154.2">2</text>
<text x="226.1" y="151.9" transform="rotate(-90 226.1 151.9)">24</text>
<text x="257.6" y="150.6">1</text>
<text x="257.6" y="153.2">2</text>
<text x="257.6" y="155.7">3</text>
<text x="260.6" y="151.6">1</text>
<text x="260.6" y="154.2">2</text>
<text x="266.7" y="151.9" transform="rotate(-90 266.7 151.9)">24</text>
<text x="216.9" y="158.2">4</text>
<text x="216.9" y="160.8">5</text>
<text x="220" y="156.7">3</text>
<text x="220" y="159.3">4</text>
<text x="220" y="161.8">5</text>
<text x="257.6" y="158.2">4</text>
<text x="257.6" y="160.8">5</text>
<text x="260.6" y="156.7">3</text>
<text x="260.6" y="159.3">4</text>
<text x="260.6" y="161.8">5</text>
<text x="269" y="159.3">TE输出不用接</text>
<text x="216.9" y="163.3">6</text>
<text x="216.9" y="165.9">7</text>
<text x="220" y="164.3">6</text>
<text x="220" y="166.9">7</text>
<text x="257.6" y="163.3">6</text>
<text x="257.6" y="165.9">7</text>
<text x="260.6" y="164.3">6</text>
<text x="260.6" y="166.9">7</text>
<text x="215.6" y="173.5">10</text>
<text x="216.9" y="168.4">8</text>
<text x="216.9" y="170.9">9</text>
<text x="220" y="169.4">8</text>
<text x="220" y="172">9</text>
<text x="256.3" y="173.5">10</text>
<text x="257.6" y="168.4">8</text>
<text x="257.6" y="170.9">9</text>
<text x="260.6" y="169.4">8</text>
<text x="260.6" y="172">9</text>
<text x="215.6" y="176">11</text>
<text x="215.6" y="178.6">12</text>
<text x="220" y="174.5">10</text>
<text x="220" y="177">11</text>
<text x="220" y="179.6">12</text>
<text x="256.3" y="176">11</text>
<text x="256.3" y="178.6">12</text>
<text x="260.6" y="174.5">10</text>
<text x="260.6" y="177">11</text>
<text x="260.6" y="179.6">12</text>
<text x="215.6" y="181.1">13</text>
<text x="215.6" y="183.6">14</text>
<text x="220" y="182.1">13</text>
<text x="220" y="184.7">14</text>
<text x="256.3" y="181.1">13</text>
<text x="256.3" y="183.6">14</text>
<text x="260.6" y="182.1">13</text>
<text x="260.6" y="184.7">14</text>
<text x="72.1" y="189.8">Current for LED backlight</text>
<text x="215.6" y="186.2">15</text>
<text x="215.6" y="188.7">16</text>
<text x="215.6" y="191.3">17</text>
<text x="220" y="187.2">15</text>
<text x="220" y="189.7">16</text>
<text x="256.3" y="186.2">15</text>
<text x="256.3" y="188.7">16</text>
<text x="256.3" y="191.3">17</text>
<text x="260.6" y="187.2">15</text>
<text x="260.6" y="189.7">16</text>
<text x="72.1" y="192.1">ILED TYP 80mA 4LED / 3.0V</text>
<text x="215.6" y="193.8">18</text>
<text x="215.6" y="196.3">19</text>
<text x="220" y="192.3">17</text>
<text x="220" y="194.8">18</text>
<text x="220" y="197.4">19</text>
<text x="256.3" y="193.8">18</text>
<text x="256.3" y="196.3">19</text>
<text x="260.6" y="192.3">17</text>
<text x="260.6" y="194.8">18</text>
<text x="260.6" y="197.4">19</text>
<text x="215.6" y="198.9">20</text>
<text x="215.6" y="201.4">21</text>
<text x="215.6" y="204">22</text>
<text x="220" y="199.9">20</text>
<text x="220" y="202.4">21</text>
<text x="256.3" y="198.9">20</text>
<text x="256.3" y="204">22</text>
<text x="260.6" y="199.9">20</text>
<text x="260.6" y="202.4">21</text>
<text x="280.4" y="198.7">靠近17号脚放置</text>
<text x="220" y="205">22</text>
<text x="226.1" y="206.7" transform="rotate(-90 226.1 206.7)">23</text>
<text x="260.6" y="205">22</text>
<text x="266.7" y="206.7" transform="rotate(-90 266.7 206.7)">23</text>
<text x="225.1" y="211.1" transform="rotate(-90 225.1 211.1)">23</text>
<text x="265.7" y="211.1" transform="rotate(-90 265.7 211.1)">23</text>
<text x="25.1" y="255.8">1. LCD背光电阻更改为0603 10R</text>
</g>
<g font-size="2.3" fill="#00f">
<text x="36.6" y="53.9">WS2812B_S1</text>
<text x="36.6" y="86.9">WS2812B_S2</text>
<text x="51.8" y="141.5">BTN_CHART</text>
<text x="69.6" y="141.5">BTN_REC</text>
<text x="108.6" y="147.6">LED_REC</text>
<text x="35.3" y="154.2">3V3</text>
<text x="101.3" y="154.2">3V3</text>
<text x="199.1" y="150.4">GND</text>
<text x="199.1" y="155.5">LCD_RES</text>
<text x="199.1" y="152.9">LCD_SDA</text>
<text x="243.6" y="152.9">LCD_SDA</text>
<text x="243.6" y="155.5">LCD_RES</text>
<text x="199.1" y="158">LCD_CS</text>
<text x="199.1" y="160.6">LCD_SCL</text>
<text x="243.6" y="160.6">LCD_CS</text>
<text x="199.1" y="163.1">LCD_DC</text>
<text x="199.1" y="165.6">3V3</text>
<text x="243.6" y="163.1">LCD_SCL</text>
<text x="243.6" y="165.6">LCD_DC</text>
<text x="199.1" y="168.2">LCD_BLK</text>
<text x="199.1" y="170.7">LED_REC</text>
<text x="199.1" y="173.3">BTN_REC</text>
<text x="199.1" y="175.8">BTN_CHART</text>
<text x="199.1" y="178.3">ADC_LIGHT</text>
<text x="62" y="180.9">LCD_BLKK</text>
<text x="199.1" y="180.9">+5V</text>
<text x="199.1" y="183.4">+5V</text>
<text x="199.1" y="186">+5V</text>
<text x="199.1" y="188.5">+5V</text>
<text x="199.1" y="191">GND</text>
<text x="243.6" y="191">3V3</text>
<text x="199.1" y="193.6">GND</text>
<text x="199.1" y="196.1">WS2812B_S2</text>
<text x="36.6" y="199.9">LCD_BLK</text>
<text x="106.4" y="203.7">3V3</text>
<text x="124.2" y="203.7">ADC_LIGHT</text>
<text x="199.1" y="198.7">GND</text>
<text x="199.1" y="201.2">GND</text>
<text x="199.1" y="203.7">WS2812B_S1</text>
<text x="243.6" y="203.7">3V3</text>
<text x="243.6" y="201.2">LCD_BLKK 21</text>
<text x="243.6" y="198.7">3V3</text>
</g>
<g font-size="1.8" fill="#fff">
<text x="271.1" y="65">SMT_EXT</text>
<text x="271.1" y="98.1">SMT_EXT</text>
<text x="64.7" y="165.4">SMT_BASE</text>
<text x="203.8" y="211.1">SMT_EXT</text>
<text x="244.4" y="211.1">SMT_EXT</text>
</g>
<text font-size="1.8" x="83.6" y="293.8">请留意：SMT基础库时常会变动，标注信息更新于2023-09-15，仅供参考。</text>
<g font-size="1.5" fill="#000080">
<text x="228.3" y="177.2">FPC1</text>
<text x="269" y="177.2">FPC2</text>
</g>
<g font-size="1.5" fill="#fff">
<text x="52.7" y="190.5">NEW</text>
<text x="60.6" y="293.3">SMT_BASE</text>
<text x="72.6" y="293.3">SMT_EXT</text>
</g>
</svg>
